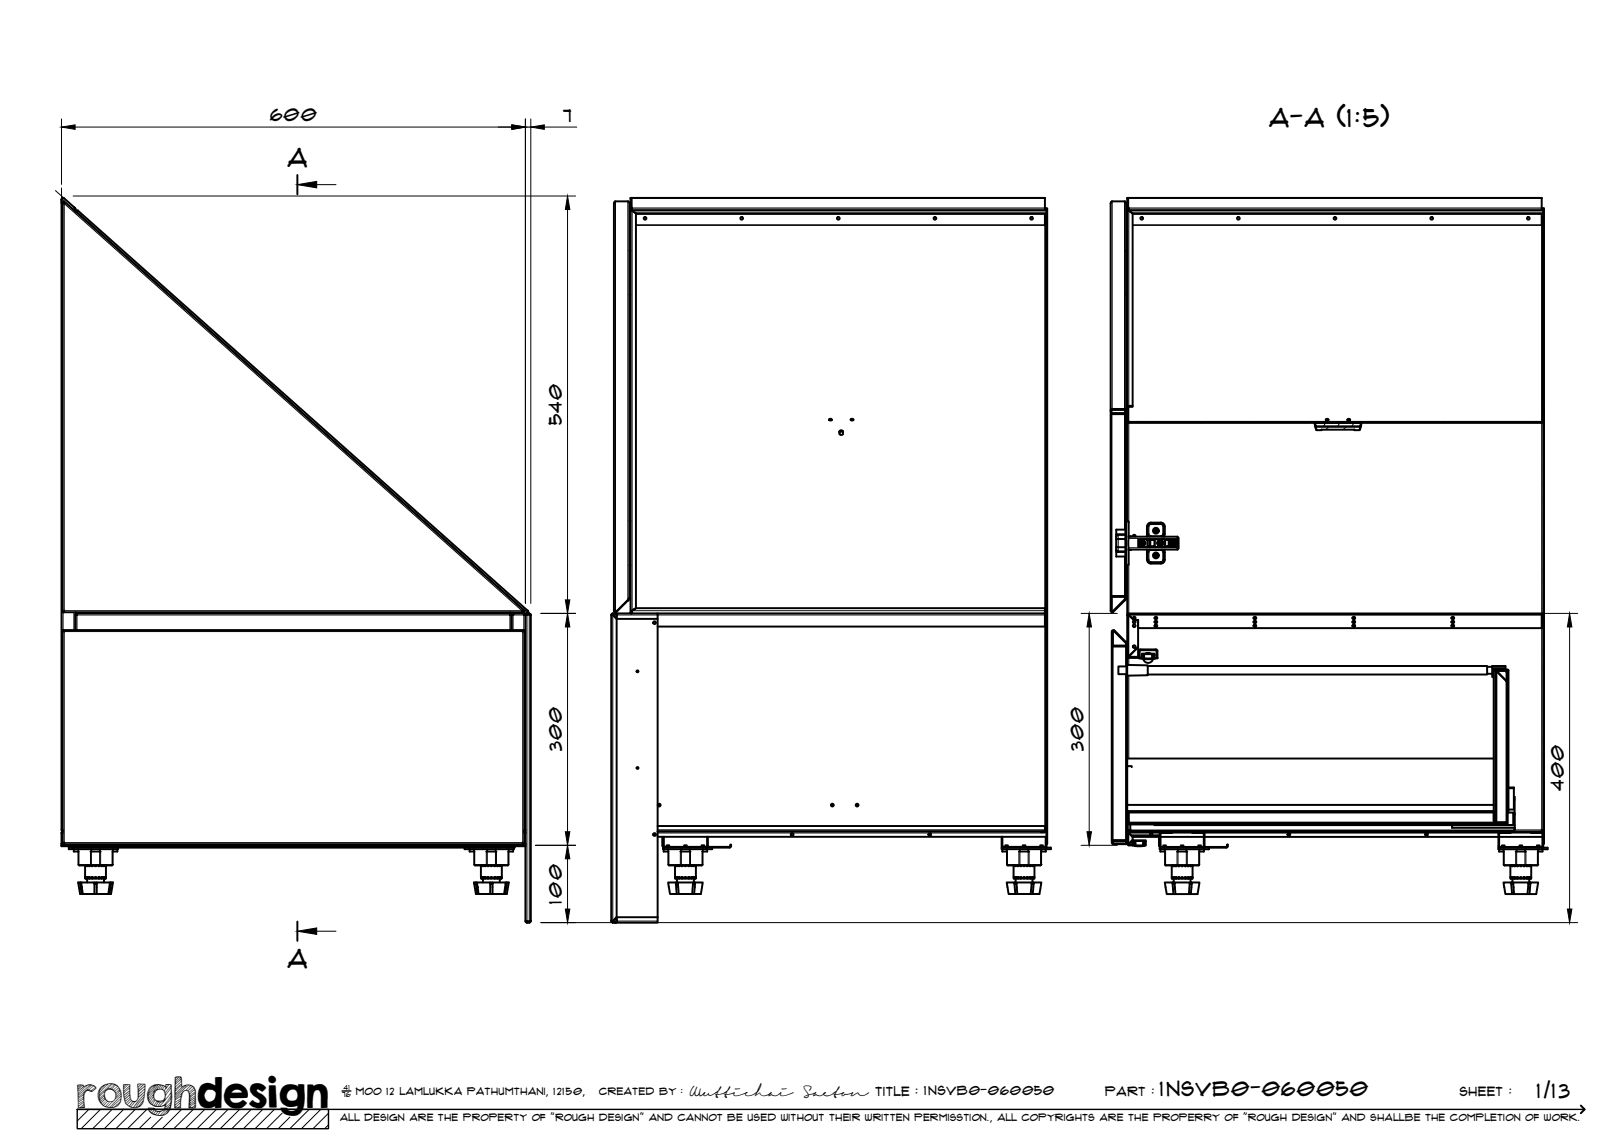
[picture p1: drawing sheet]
<svg xmlns="http://www.w3.org/2000/svg" width="420mm" height="297mm" viewBox="0 0 420 297" stroke-linecap="round" stroke-linejoin="round" font-family="sans-serif">
<!-- layer: Visible Narrow -->
<g fill="none" stroke="#000" stroke-width=".26">
<path d="M16.3 51.2v1.1M16.6 52.7l118.4 105.3h-118.4zM19.1 53.6v.8M19.6 54.6l117 104M159.2 52.1v106.1M162.4 52.1v103.1M163.1 51.3h107.2M163.4 53.8h106.9M163.5 54.4v-.3h106.8v.3M164.5 58.3h105.8v99.1M164.5 58.2h105.8M270.7 54.5l-107.2 .1v103.4h106.8"/>
<path d="M287.7 52.1v53.7M290.9 52.1v53.7M291.6 51.3h107.3M292 53.8h106.9M292 54.4v-.3h106.9v.3M293 58.3h105.9v50.9M293 58.2h105.9M399.3 54.5h-107.3v50.5M162.8 65v11M162.9 64.8v.2M162.9 76v.2M162.9 65h.2"/>
<path d="M162.9 76h.2M291.3 65v11M291.4 64.8v.2h.2M291.6 76h-.2v.2M290.9 106.1v.8M290.9 107.2v29.8M292 105.3v3.9M292 109.4v29.4M398.9 109.4v49.3M162.8 135v11M162.9 134.8v.2M162.9 135h.2"/>
<path d="M289.3 138.4v4.3M291.3 135v11M291.4 134.8v.2h.6M292 139.3h12.7M296.8 136.2h.4M296.8 138.1h.4M296.8 136.2v1.9M296.8 138.1l.4 .7M297.2 136.2v1.9M297.3 138.1v.3l.5 .2M297.8 135.3h2.5v.4h-2.5zM297.8 138.9v-.3h2.5v.3"/>
<path d="M297.8 135.7l-.5 .3v.2M297.8 135.3a.94 .94 0 0 0-1 .9M300.3 135.7l.5 .3v.2M300.3 135.3a.94 .94 0 0 1 1 .9M300.8 138.1l-.2 .4-.3 .1M300.8 138.1h.5M300.8 136.2h.5M300.8 136.2v1.9M301.3 138.1l-.3 .6M301.3 136.2v1.9M304.7 139.1v2.8M16.3 158.4v4.6"/>
<path d="M16.5 158.2h.1M19.1 158.4v4.6M132.6 158.4l.4 .3M135.2 158.2h.3M135.6 158l-.1 .2M136.3 159.1h.6v79.2h-.6zM162.9 146v.2M162.9 146h.2M270.3 159.1h-111.8v79.2h11.6M270.5 158.3h.2M287.7 154.2h.1M287.7 154.4v3.8"/>
<path d="M290.9 154.2h.1M290.9 144v10.2M290.9 154.4v.7M292 146h-.6v.2M292 141.7h12.7M292 142.3v16.4M292 158.9v11.1M292.1 159.1h106.8M294.7 140.5h.1M296.8 144.8h.4M296.8 142.9h.4M296.8 142.9v1.9"/>
<path d="M296.8 144.8a.94 .94 0 0 0 1 1M297.2 142.2l-.4 .7M297.2 142.9v1.9M297.3 144.8v.3l.5 .2M297.8 145.3h2.5v.5h-2.5zM297.8 142.2v.2h2.5v-.2M297.8 142.4l-.5 .3v.2M299.4 140.5h.1M300.3 142.4l.5 .3v.2M300.8 144.8l-.2 .4-.3 .1M300.8 142.9h.5M300.8 144.8h.5"/>
<path d="M300.8 142.9v1.9M301 142.3l.3 .6M301.3 142.9v1.9M301.3 144.8a.94 .94 0 0 1-1 1M16.5 163.3h.1M16.6 163.4h118.6v54.6h-118.6zM19.9 163v-3.9h112v3.9M132.7 163v-3.9h2.8v3.9M135.3 163.3h.1M270.3 162.1v51.6M288 163.2v3.8M288 167.2h.1"/>
<path d="M291.2 166.4v.6M291.2 167.2v5.2M291.2 174.4v43M292 170.2v1.8M292 174.8v21.5M292.1 169.8h2.3M398.9 162.5v52.2h-7M16.4 218.3h.1M17.9 219.3v.4M19.1 219.3v.4M120.3 219.3v.4M121.5 219.3v.4"/>
<path d="M135.4 218.3h.1M170.1 214.7h100.2M170.1 215.5h100.6M171.5 218.9h.2M171.9 219.1v.2M182.7 219.1v.2M182.9 218.9h.2M183 219.3v.4M184.2 219.3v.4M188.7 219.1v.2M188.9 218.9h.2M259.1 218.9h.2"/>
<path d="M259.5 219.1v.2M270.3 219.1v.2M270.5 218.9h.2M270.6 219.3v.4M271.8 219.3v.4M288 217.4h.1M288 217.6v.6M291.2 217.4h.1M291.2 217.6v.6M292 213.3v1.4h.4M292 215.5v2.8M292 212.7h94.5"/>
<path d="M292 210.3h94.5M292.1 215.5h8M292.1 218.3h.9M303.2 215.5h5.2M308.8 215.3v.2M311.2 215.3v.2M311.4 218.9h.2M311.4 215.7h.2M311.5 219.3v.4M311.6 215.5h76.1M312.7 219.3v.4M387.3 212.7v-39h2.4v39"/>
<path d="M390.9 215.5h5.2M391.5 210.7h.4M399.1 219.3v.4M399.2 215.5h.1M400.3 219.3v.4M20.3 223.7l.2 .2M20.3 220.3v3.4M20.3 223.7h3.1M23.4 223.7h.2M23.4 220.3v3.4M23.4 223.7l.1 .2 .2-.2M23.6 223.7h2.2"/>
<path d="M23.6 220.3v3.4M25.8 223.7h.2M25.8 220.3v3.4M25.8 223.7l.2 .2 .1-.2M26 223.7h3.1M26 220.3v3.4M29.1 223.7h.1M29.1 220.3v3.4M29.1 223.7l-.2 .2M122.7 223.7l.2 .2M122.7 220.3v3.4M122.7 223.7h3.1"/>
<path d="M125.8 223.7l.1 .2 .2-.2M125.8 223.7h.3M125.8 220.3v3.4M126.1 223.7h2.1M126.1 220.3v3.4M128.2 223.7h.2M128.2 220.3v3.4M128.2 223.7l.2 .2 .1-.2M128.4 223.7h3.1M128.4 220.3v3.4M131.5 223.7h.1M131.5 220.3v3.4"/>
<path d="M131.6 223.7l-.3 .2M172.9 223.7l.2 .2M172.9 220.3v3.4M172.9 223.7h3.1M176 223.7l.1 .2 .2-.2M176 223.7h.3M176 220.3v3.4M176.3 223.7h2.1M176.3 220.3v3.4M178.4 223.7h.2M178.4 220.3v3.4M178.4 223.7l.2 .2 .1-.2"/>
<path d="M178.6 223.7h3.1M178.6 220.3v3.4M181.7 223.7h.1M181.7 220.3v3.4M181.8 223.7l-.2 .2M260.5 223.7l.2 .2M260.5 220.3v3.4M260.5 223.7h3.1M263.6 223.7h.3M263.6 220.3v3.4M263.6 223.7l.1 .2 .2-.2M263.9 223.7h2.1"/>
<path d="M263.9 220.3v3.4M266 223.7l.2 .2 .1-.2M266 223.7h.3M266 220.3v3.4M266.3 223.7h3M266.3 220.3v3.4M269.3 223.7h.1M269.3 220.3v3.4M269.4 223.7l-.2 .2M301.4 223.7l.2 .2M301.4 220.3v3.4M301.4 223.7h3.1"/>
<path d="M304.5 223.7h.3M304.5 220.3v3.4M304.5 223.7l.1 .2 .2-.2M304.8 223.7h2.1M304.8 220.3v3.4M306.9 223.7h.3M306.9 220.3v3.4M306.9 223.7l.2 .2 .1-.2M307.2 223.7h3M307.2 220.3v3.4M310.2 223.7h.1M310.2 220.3v3.4"/>
<path d="M310.3 223.7l-.2 .2M389 223.7l.2 .2M389 220.3v3.4M389 223.7h3.1M392.1 223.7h.3M392.1 220.3v3.4M392.2 223.7v.2l.2-.2M392.4 223.7h2.1M392.4 220.3v3.4M394.5 223.7h.3M394.5 220.3v3.4M394.5 223.7l.2 .2 .1-.2"/>
<path d="M394.8 223.7h3.1M394.8 220.3v3.4M397.9 223.7h.1M397.9 220.3v3.4M397.9 223.7l-.2 .2"/>
</g>
<!-- layer: Visible -->
<g fill="none" stroke="#000" stroke-width=".51">
<path d="M15.9 51.6v163.1h.3M15.9 51.6v1M16.2 52.3l.4 .4M16.3 51.2l-.4 .4M16.3 51.2l3 2.5 .2 .4M16.4 52.2l.2 .5M16.4 52.3h-.2v106.1M16.6 52.1v.6l-.2-.5M16.6 52.1l-.2 .1M16.6 52.1l119 105.9M16.6 52.7h.1M19.3 53.7l.2 .4"/>
<path d="M19.5 54.1v.6l.1-.2M19.5 54.5l.1 .1M19.6 54.6h.6M20.2 54.6l116.3 103.4M163.1 53.6h.2l.2 .5zM163.1 54.6h.4M163.3 51.2v2.4M163.4 53.7v-2.5h106.9v2.9h.4M163.4 53.7h.1M163.4 51.3l-.3-.1v107.5M163.4 53.6l.1 .2M163.4 54.5l.1 .1"/>
<path d="M163.4 53.8l.1 .3zM163.5 53.9v.1M163.5 54.4l107.2 .1M163.5 54.6l1 .6M163.5 54.5l1 .7M164.5 55.2v102.2h105.8v1.3h-100.2M270.3 55.3v3l.3-.1M270.3 53.9h.2M270.5 53.9h.2v.2M270.5 53.9v.2M270.7 55.2h-106.2M270.7 55.2v.1h-106.2"/>
<path d="M270.7 53.9h.2v164.4h-.2v-1.8M270.7 54.1v1.1M270.7 55.3v159.8M291.6 53.6h.2l.2 .5zM291.8 51.2v2.4M291.9 53.6l.1 .2M291.9 53.7v-2.5h107v2.9h.4M291.9 53.7h.1M291.9 51.3l-.3-.1v3.4M291.9 54.5l.1 .1M292 53.8v.3zM292 53.9v.1"/>
<path d="M292 54.4l107.3 .1M292 54.6l-.4-.1v51M292 54.6l1 .6v49.8M292 54.5l1 .7M398.9 55.3v3l.2-.1M398.9 53.9h.2M399.1 53.9h.2v.2M399.1 53.9v.2M399.3 55.3v50.2v-49.3h-.2v49.3M399.3 55.2h-106.3M399.3 55.2v.1h-106.3M399.3 53.9h.2v51.6"/>
<path d="M399.3 54.1v1.1M162.8 64.8h.3M162.8 76.2h.3M291.3 64.8h.3M291.3 76.2h.3M214.5 108.7l.4-.2 .3 .2M214.6 108.7h.5M217.2 111.8l.4-.3 .5 .3M217.2 111.9l.4-.3 .5 .3M217.2 112.3l.1-.8 .3-.2 .4 .2 .1 .8M217.2 112.2l.4 .4 .5-.4M220.1 108.7l.3-.2 .4 .2"/>
<path d="M220.2 108.7h.5M287.4 106.3l.3-.5h3.2l.4 .5M291.3 107.4l-.4-.5h-3.4v.3h3.4l.2 .2v46.6M291.3 106.3v.6h-.2v-.6l-.2-.2h-3.1l-.3 .2 .1 51.8 .3 .1 3.2-3.4M291.3 106.9v47.5h-.2M291.3 106.3v-53.7l-.3-.5h-3.3l-.4 .5v105.4M291.6 106.3v2M291.7 108.9l.3 .5h106.9l.4-.5M291.8 108.9l.2 .2M291.8 108.9v-.6h-.2v26.5M291.8 106.3v2M292 105h1v.3h-1.1l-.1 1h-.2v-.8"/>
<path d="M292 109.2h106.9M292 105l-.3 .5M340.1 109.8l.1-.4 .2 .9M340.2 109.8l.4 1.5h1.3M340.3 109.4l.1 .9M340.4 110.4h11.5M340.4 110.3l.2 1M341.9 111.2h8.5M341.9 111.1v.2M343 108.7l.4-.2 .3 .2M343.1 108.8h.5M348.6 108.7l.4-.2 .3 .2"/>
<path d="M348.7 108.8h.5M351.9 110.3l-.2 1M352.1 109.4l-.2 .9M352.1 109.8l.1-.4-.3 .9M352.2 109.8l-.5 1.5h-1.3v-.2M399.1 108.9v-3.4h.2v3.4M399.1 108.9l-.2 .2M399.3 105.5h.2v112.8h-.2zM162.8 134.8h.3M288.8 138.2h2.3M288.8 138.5h.2M291.1 137h-2.3v1.8"/>
<path d="M291.1 138.4h-1.9l-.4 .4v3.6l.4 .3h1.9M291.1 139.5l-2.3 .1M291.3 134.8h.5M291.8 134.8l.2 .2v11l-.2 .2h-.5M292 138.9h12.7v3.3h-12.7M292 138.8l.6 .1M293.1 138.9a.35 .35 0 0 1 .3-.5 .35 .35 0 0 1 .4 .5M295.5 139.7a.79 .79 0 0 0-.8 .8 .79 .79 0 0 0 .8 .8M295.5 139.9h.1M295.6 139.9v.5M295.6 139.9h-.2v.5h-.5v.2h.5v.6M296.8 139.7h1.9v1.6h-1.9z"/>
<path d="M297.3 139.7v1.6M297.6 139.7v1.6M297.8 135.2h2.5M297.8 135.4h2.5M297.8 135.2a1.01 1.01 0 0 0-1 1l-.1 2.7M297.8 135.4a.79 .79 0 0 0-.8 .8l-.1 1.9 .5 .7M298.7 139.7v1.6M300.2 139.9h.1M300.2 139.7a.79 .79 0 0 0-.8 .8M300.3 139.9v.5M300.3 139.9h-.2v.5h-.5v.2h.5v.6M300.3 135.2a1.01 1.01 0 0 1 1 1v1.9l-.2 .6"/>
<path d="M300.3 135.4a.79 .79 0 0 1 .8 .8v1.9l-.3 .6M300.6 138.9h.7M301.4 139.7h1v1.6h-1zM301.4 139.7v1.6M302.6 139.7h.4v1.6h-.3zM302.6 139.7v1.6M303.3 139.7v1.6h.4v-1.6h-.4v1.6M304 139.7v1.6zM304 139.7h.3v1.6h-.3M304.7 139.1h.2v2.8h-.2M304.7 139.5h-10.2v2h10.2M16.3 158.2l.3-.2-.2 .4h-.2z"/>
<path d="M16.5 158.2l.1-.2-.2 .3M16.5 158.4h118.8M19.5 158.4v4.6v-3.9a.29 .29 0 0 0 .4 0 .29 .29 0 0 0 0-.4h112a.29 .29 0 0 0 0 .4 .29 .29 0 0 0 .4 0v3.9v-3.9h.4v-.4l-.2 .4M19.7 159.1h.1M19.9 158.9l-.2 .2M19.9 158.7l-.3 .3-.1 .1h.2M131.9 158.7l.4 .4-.4-.2M132 158.4l.2 .2M132.1 159.1h.1M132.2 158.6l.2 .1M132.6 158.7l-.3 .4M135 158l.8 .1-.1 .2z"/>
<path d="M135 158l.5 .3-.2 .1zM135.4 158.1l.1 .1M135.5 158.7v.4M135.5 158.9l.2 .2M135.5 158.9v-.2l.2 .1 .2 .3h-.4M135.5 158.9v.2M135.9 159.1v79.2h.4v.4M135.9 159.1l.4-.4-.2 .4M136.5 158h.1M136.5 158l.1 .6zM136.6 158.6h-4.4M136.9 158.7l.4 .4h-.4z"/>
<path d="M136.9 158.9l.4 .2v79.2M136.9 158.7h-.6v.4h-.4M137.1 159.1h.1M158.4 158.8l-.2 .3h.3l1 1v77.2l-1 1h-.4v-79.2h.4v-.4zM158.5 158.7h.6l.3 .2 .1 1.2-.9-1zM158.5 159l-.2 .1h.2M158.8 158h.4a.24 .24 0 0 1 .2 .3 .24 .24 0 0 1-.2 .2 .24 .24 0 0 1-.3-.2zM158.8 158h.2M159 158l.3 .2M159.1 158.7h.1M159.2 158.7h10.9v1.4h-10.5v-1zM159.2 158.7h.1"/>
<path d="M159.5 159.1h.1M162.4 155.4l-2.9 2.9-.5-.3M162.4 155.2l-2.9 2.9M162.5 155.2h.1M162.6 155h.2M162.7 155.2l-.3 .2M162.7 155.1h.1M162.7 155.1l-.3 .3M162.8 146.2h.3M162.8 154.8l-.4 .6 .4-.6v-102.2l-.3-.5h-3.3l-.4 .5v105.4h.2M162.8 154.8h.1M163.3 158.6v.1"/>
<path d="M163.4 158.7h.1M163.5 158.3l-.1 .4M163.5 158l-.1 .7M163.5 158l-.4 .6h.2l.2-.4M163.5 158l1-.6zM270.3 159.1h.4M270.4 158.9l.2 .2-.1 55.6h.2v-55.6M270.5 156.4h.2v-100.2h-.2l.1 102.1-.2 .2M270.7 159.1l-.3-.4-.1 3.4h-100.2M270.7 158.3l-.3 .3M270.7 157.7h.2M287.5 154.2h3.4"/>
<path d="M288.8 141.5l2.3 .1M288.8 142.3v1.7h2.3M288.8 142.5h.2M288.8 142.8h2.3M290.9 154.2h-3.4v.2h3.4M291 154.2h-.1M291.1 154l-.2 .2zM291.1 155.2l-.2 .2M291.1 154.8v.1M291.3 154l-.4 .4M291.3 154.4h-.2v.4M291.3 154.4l-.1 .7-3.2 3.2-.4 .1-.2-.4"/>
<path d="M291.6 146.2l.1 72.1 .3 .4h1v-.2h-1M291.8 159.1h.2M291.8 159.1v10.7M292 159.1l1.3 1.4h1.1v6.9l-2.4 2.4M292 158.9l.1 .2M292 158.9h106.9M292 158.9l-.2 .2M292.6 142.2l-.6 .1M295.4 141.2h.1M295.6 140.4l.6 .1-.6 .1v.6v-.6M296.1 140.4v.2M296.7 142.2l.1 2.6a1.01 1.01 0 0 0 1 1"/>
<path d="M297.4 142.2l-.5 .7 .1 1.9a.79 .79 0 0 0 .8 .8M297.8 145.8h2.5M297.8 145.6h2.5M299.4 140.5a.79 .79 0 0 0 .8 .8M300.1 141.2h.1M300.3 140.4h.5M300.3 140.6v.6v-.6h.5M300.6 142.2h.7M300.8 140.4v.2M300.8 142.3l.3 .6v1.9a.79 .79 0 0 1-.8 .8M300.9 140.4v.2M301.1 142.3l.2 .6v1.9a1.01 1.01 0 0 1-1 1"/>
<path d="M302.6 141.3h.1M398.9 158.9v3.6h-104.5v-2.1h-1.1l-1.2-1.3M398.9 158.9l.2 .2v3.4h.2v-3.4l-.4-.4h-106.9l-.3 .4M16.2 163h.2l.2 .4zM16.2 163v55.4M16.4 163.1l.2 .3-.1-.2M16.5 163h118.8M135.4 163.1l-.2 .3 .2-.2M135.4 163h.2l-.4 .4zM135.6 163v55.4M170.1 160.1v77.2M287.8 167.2l3.6 .1"/>
<path d="M288.2 163.3l3.2 3.3M288.2 163.3l-.4 .1v54.6l.2 .2h3.2l.2-.2M291.2 167.2l.2 .2M291.2 166.1l.3 .2M291.4 166.6v.4h.2l-.1-.7-3.2-3.2h-.5l-.2 54.9 .4 .4h3.2l.4-.2v-.6h-.2v.4M291.4 167l.2 .1M291.4 172.4h-2.1v2h2.1M291.4 166.6v.1M291.4 167.1h.1M291.4 167.4v49.8M291.4 167.4l-.2-.2h-3.4v-.2h3.4l.4 .4M291.6 172l5.3 .2v2.5l-5.3 .1"/>
<path d="M291.7 169.8l.3 .4h2.4M291.8 169.8l.2 .2M291.8 169.8h.2M292.1 169.8l-.1 .2M292.1 169.8l2.3-2.3v2.5h-2.4M294.6 168.4v1.4M294.7 170.3l.9 .2M294.7 169.8l-.2 .2M294.8 168.4v1.4M294.9 169.8l-.4 .4M295.6 170.5h2.8M295.7 169.8l.1-.5h2.5l.1 .5"/>
<path d="M295.7 169.8l.3-.1v.6M295.7 169.8h.1M295.7 169.8l-.1 .7M296.2 169.2l-.3 .4M296.9 172.3h87.8v2.2h-87.8M297.7 169.1a1.3 1.3 0 0 0-1.4 0M297.9 169.2l.3 .4M298.1 170.3h-2.1M298.3 169.7l.1 .1M298.3 169.6l-.2 .1v.6M298.3 170.5a1.3 1.3 0 0 1-1.3 1 1.3 1.3 0 0 1-1.2-1M298.4 169.8l-.1 .5 .1 .2"/>
<path d="M299 168.2h-3.9l-.2 .2M299 168h-3.9l-.4 .4M299.1 168.2l.2 .2M299.1 168l.3 .4v1.8h-.2v-1.8M299.4 170.2h-.7v-.6l-.3-.1 .3-.2v-.2h-3.3l.3 .4-.3 .1v.6l-.7 .1M299.4 170.3l-1 .2M299.4 170.2v.1M384.7 172.5h1.4M384.7 174.3h1.4M386.1 172.9h3.4M386.9 173.7v39M387.3 173.7h-.2v39h2.8"/>
<path d="M387.3 173.7l2.4 2.4 .2 .4-.2-.3M387.3 173.7v-.2h2.4v.2M387.3 173.3h2.4M387.3 173.7l2.4 2.5M387.3 173.5l-.2 .2M387.3 173.3l-.4 .4M389.5 173.2v-.9h-3.4v2.9h.3M389.7 176.2h.1M389.7 173.7h.2M389.7 173.5l.2 .2M389.7 173.3l.3 .2 .1 1h-.2v-.8M389.9 174.5h.1"/>
<path d="M390 174.5h-.1v2h.1h-.1v36.2h.2v-2.8M390 173.6v-.2h.3v36.5h-.3v-35.4M390.1 173.4v-.2h-3.7v36.7h.5M291.6 198.2h1.2v.3M291.6 196.3h94.8M15.9 214.7l.3 .4-.3 .4M15.9 218.3v.5h120M15.9 218.8v.2h120M15.9 218.3l.4 .4M15.9 218.3l.4 .2M15.9 218.8h120M16.1 214.7l.1 .2"/>
<path d="M16.2 215.5h-.3v2.8h.3M16.2 215.4l-.3 .1M16.3 218.4v.3h119.2M16.3 218.2l.3-.2-.2 .4h-.2zM16.4 218.4h119M16.5 218.2l.1-.2-.2 .3M18.7 219.3h-.9v.4h1.3M18.7 219v.3M19.1 219.7v.6h1.2v3.4l.2 .2h8.4M20.3 219.7v.6M23.6 219.7v.6M25.8 219.7v.6"/>
<path d="M29.2 219.7v.6M30.4 219.7v.6h-1.3v3.4M30.5 219.3v.4h-11.4M120.2 219.3v.4h1.3M121.5 219.7v.6h1.2v3.4l.2 .2M122.7 219.7v.6M126 219.7v.6M128.2 219.7v.6M131.6 219.7v.6M132.8 219.7v.6h-1.2v3.4l-.3 .2h-8.4M132.9 219.3v.4h-11.4M133.1 219v.3h-114.4"/>
<path d="M135.2 218l.4 .4h-.2zM135.4 218.2l-.2-.2 .2 .3M135.5 218.4v.3M135.6 214.7h.3l-.3 .4 .3 .4-.3-.1M135.6 215.5h.3M135.6 218.3h.3M135.7 214.7l-.1 .2M135.9 218.3l-.4 .4M135.9 218.3l-.4 .2M169.1 216.1h.5M170.1 213.7h100.2v1.4h-100.2h100.6v1.4h-100.6M171.3 216.5v2.4h.2"/>
<path d="M171.5 216.5v2.4M171.6 218.9l.3 .4M171.7 219.7v.6h1.2v3.4l.2 .2h8.4l.3-.2v-4M171.9 219.3h-.4v.4h11.5M171.9 219.3h10.8M172.5 219.1v-.4h.6v.4M172.9 219.7v.6M176.2 219.7v.6M177 219.1v-.4h.7v.4M178.4 219.7v.6M181.5 219.1v-.4h.7v.4M182.7 219.3h1.6"/>
<path d="M182.9 216.5v2.4l-.2 .2h-10.8l-.2-.2v-2.4M183 219.7v.6h-1.2M183.1 219.1h5.7l.1-.6a.41 .41 0 0 1 .3 .5 .41 .41 0 0 1-.4 .3h-4.5M183.1 216.5v2.4l-.4 .4M184.3 219.3v.4h-1.3M259.1 216.5v2.4l.5 .4M259.3 219.7v.6h1.2v3.4l.2 .2h8.5M259.3 216.5v2.4l.3 .2h10.7l.3-.2-.1-2.4M259.5 219.3h-.4v.4h12.8v-.4h-1.6M259.5 219.3h10.8M260.1 219.1v-.4h.7v.4M260.5 219.7v.6"/>
<path d="M263.8 219.7v.6M264.6 219.1v-.4h.7v.4M266 219.7v.6M269.1 219.1v-.4h.7v.4M269.4 219.7l-.1 4M269.4 215.2l.5-.1 .2 .2zM270.3 214.7h.2v.4M270.6 219.7v.6h-1.2M270.7 218.3v.8l-.3 .2M291.4 217.4h-.2M291.4 217.2l-.2 .2M291.4 217.2l-.2 .2h-3.4"/>
<path d="M291.4 218v.1M291.4 217.6h.2M291.6 217.2l-.4 .4h-3.4v-.2h3.4M291.6 209.9h94.9M291.6 208.3h94.8M291.8 214.7l.2 .4-.3-.2-.1-.2h.4l.1 .4M291.8 218.3l.2 .2M291.8 215.5l1.2 1v.8l-1.2 1M291.8 215.5v2.8M291.8 213.1h94.9M291.8 212.2h.2M292 210.1v2.8h94.5v.2"/>
<path d="M292 215.1h107.3v.2h-107.3M292 218.5l1-1.2v1.2M292 215.3l1.1 1.2h6.7M292 210.1h94.5M292 212.9v.2M292 210.1l-.2 .2v2.8M292 215.3l-.2 .2M292 215.1l-.3 .4M292.4 213.3v1.6h99.5v-.7M292.8 216.1l7 .1 .2 .3v2.4h-.2v-2.5l-7-.1zM293.1 217.4h3.3v.3h-.3v.2h.3v.9l-.4-.1v-1.1h-2.5v1.1l-.4 .1v-.9h.2zM293.5 218v.9l1.5 .1 1-.1v-.9"/>
<path d="M293.7 217.9l-.2 .1M295.8 217.9l.2 .1M295.8 217.9l-.1 .8-.7 .1-1.2-.1-.1-.8M297.6 216.1a.35 .35 0 0 1 .2-.5 .35 .35 0 0 1 .3 .5M300.1 215.5l.3-.2h2.8v.2l-2.9 .1-.1 3.3 .2 .2h16.9l.1-.6h.2v.4l-.3 .4h-16.9l-.4-.4zM300.2 219.7v.6h1.2v3.4l.2 .2M300.2 216.5h11.2M300.4 219.3h-.4v.4h11.5M301 219.1v-.4h.6v.4M301.4 219.7v.6M304.7 219.7v.6M305.5 219.1v-.4h.7v.4"/>
<path d="M306.9 219.7v.6M308.4 215.3v.2l3 .1v3.3l-.2 .2M310 219.1v-.4h.7v.4M310.3 219.7l-.1 4.2h-8.6M311.2 215.3l.4 .4v3.4M311.5 219.7v.6h-1.2M311.6 216.5h76.1M312.8 219.3v.4h-1.3M386.5 209.9h-94.5l-.3 .4-.1 2.8h.2M386.5 210.1v2.8M386.5 209.9l.4 .4v2.8h-.2v-2.8l-.2-.2M386.9 212.7l.4 .4"/>
<path d="M387.1 212.7l.2 .2M387.3 212.9h2.8v.2h-3.2M387.8 219.7v.6h1.2v3.4l.2 .2h8.5M387.9 216.5h11.2M388.1 219.3h-.4v.4h12.7v-.4h-1.5M388.1 219.3h10.8M388.6 219.1v-.4h.7v.4M389 219.7v.6M389.8 213.1v.2h-98.2M389.8 212.7v.2M390.1 210.3h1.4v3.2h-92.9v-.2M390.2 209.9v.4"/>
<path d="M390.3 203.9h1.4v5.6h-1.4M390.3 203.8h1.4v.1M391.5 210.3h.4v3.2h-16.2v.7h16.2v-.7M391.7 206.2h.2v4.1M391.7 207h.2M391.7 206.7h.2M391.9 214.2v.4M392.4 219.7v.6M393.1 219.1v-.4h.7v.4M394.6 219.7v.6M397.6 219.1v-.4h.7v.4M397.9 219.7v4"/>
<path d="M398.9 219.3l.4-.4v-3.2l-.2-.3-3-.1v.2l2.9 .1 .1 3.3-.2 .2h-10.8l-.2-.2v-3.3l3-.1v-.2h-2.8l-.4 .4v3.2l.4 .4M399.1 214.7v.4M399.1 219.7v.6h-1.2M399.3 214.7h-.4v.4M20.2 228.3h.5l.4 3h-.4zM20.7 228.3h.1M21 228.3h3.4v3h-3zM21 228.3l-.2 .4h.2M21.1 231.3h.3M22 223.9v3.4l.1-.4 .1 .4h.3v-.4h.1v.4h.4v-.4h.3v.4h.4v-.4h.3v.4h.6v-.4h.3v.4h.5M22.1 223.9v.2l.1-.2M22.1 227.3h.1"/>
<path d="M22.5 223.9v.2l.1-.2v.2M22.5 227.3v1M22.6 226.9v.4h-.1M23 223.9v.2h.3v-.2M23 227.3h.3M23.1 223.9v.2M23.1 226.9v.4M23.4 220.3h2.6M23.7 223.9v.2h.3v-.2M23.7 227.3h.3M23.8 223.9v.2M23.8 226.9v.4"/>
<path d="M24.4 231.3h.6M24.4 228.7h.6M24.4 228.3h.6M24.6 223.9v.2h.3v-.2M24.6 227.3h.3M25 231.3h3.7l.5-3h-.4l-.5 3M25 231.3v-3h3.5l-.5 3M25.4 223.9v.2h.3v-.2M25.6 226.9l.1 .4v-.4h-.3v.4h.2M25.6 223.9v.2M26.2 223.9v.2h.2v-.2M26.2 227.3h.1"/>
<path d="M26.3 226.9l.1 .4M26.3 223.9v.2M26.8 226.9v.4h.2M26.9 227.3v1M27 223.9l-.2 .2M27.2 223.9v.2l.1-.2M27.2 227.3h.1M27.4 223.9v3.4l-.1-.4-.1 .4h-.2v-.4h-.2v.4h-.4v-.4h-.2v.4h-.5M28.5 228.3l.1 .4h-.2M28.6 228.3h.2M29.1 223.7l-.2 .2M122.6 228.3h.5l.4 3h-.4z"/>
<path d="M123.1 228.3h.2M123.4 228.3h3.4v3h-3zM123.4 228.3l-.1 .4h.1M123.5 231.3h.3M124.4 223.9v3.4l.1-.4 .1 .4h.3v-.4h.1v.4h.4v-.4h.3v.4h.5v-.4h.2v.4h.6v-.4h.3v.4h.5M124.5 223.9v.2l.1-.2M124.5 227.3h.1M124.9 223.9v.2l.1-.2v.2M124.9 227.3v1M125 226.9v.4h-.1M125.4 223.9v.2h.3v-.2M125.4 227.3h.3"/>
<path d="M125.5 223.9v.2M125.5 226.9v.4M125.8 220.3h2.6M126.2 223.9v.2h.2v-.2M126.2 227.3h.2M126.2 223.9v.2M126.2 226.9v.4M126.8 231.3h.6M126.8 228.7h.6M126.8 228.3h.6M127 223.9v.2h.3v-.2M127 227.3h.3"/>
<path d="M127.4 231.3h3.7l.5-3h-.4l-.5 3M127.4 231.3v-3h3.5l-.5 3M127.8 223.9v.2h.3v-.2M128 226.9l.1 .4v-.4h-.3v.4h.2M128 223.9v.2M128.6 223.9v.2h.2v-.2M128.6 227.3h.1M128.7 226.9l.1 .4M128.7 223.9v.2M129.2 226.9v.4h.2M129.3 227.3v1M129.4 223.9v.2l-.2-.2v.2"/>
<path d="M129.6 223.9v.2l.1-.2M129.6 227.3h.1M129.8 223.9v3.4l-.1-.4-.1 .4h-.2v-.4h-.2v.4h-.4v-.4h-.2v.4h-.5M130.9 228.3l.1 .4h-.2M131 228.3h.2M135.9 238.3l.4 .4M136.1 238.3l.2 .4M136.3 238.7h.6M137.3 238.3h-.4v.4M137.3 238.3l-.4 .4M137.3 238.3l-.4 .2M158.5 238.3h-.4l.4 .4 .1-.4-.1 .4h.8l.2-.4v-1l-.9 1h-.3l.2 .2"/>
<path d="M159.1 238.7h.1M170.1 237.3v1.4h-10.9l.3-.3M170.1 237.3h-10.5v1M174.6 223.9l.1 3.4M174.7 226.9l.1 .4zM174.7 223.9v.2l.1-.2M174.8 228.3h.1M175.1 223.9l.1 .2M175.1 231.3l-.3-3h-2l.6 3h7.9l.4-2.2a.41 .41 0 0 0 .2-.5 .41 .41 0 0 0-.5-.3h-1.6l-.2 3M175.2 227.3v1M175.2 226.9v.4h-.1M175.3 228.3h-.4v.4h.5"/>
<path d="M175.6 231.3l-.3-3h4l-.2 3M175.6 223.9v.2h.3v-.2M175.6 227.3h.3M175.7 223.9v.2M175.7 226.9v.4M176 220.3h2.4M176.4 223.9v.2h.3v-.2M176.4 227.3h.3M176.4 223.9v.2M176.4 226.9v.4M177.2 223.9v.2h.3v-.2M177.2 227.3h.3"/>
<path d="M178 223.9v.2h.3v-.2M178 227.3h.3M178.2 223.9v.2M178.2 226.9v.4M178.4 220.3h.2M178.8 223.9v.2h.2v-.2M178.8 227.3h.2M178.9 223.9v.2M178.9 226.9v.4M179.3 228.3h.4v.4h-.4M179.5 226.9l-.1 .4h.2M179.5 227.3v1"/>
<path d="M179.6 223.9v.2l-.2-.2 .1 .2M179.7 228.3h.1M179.9 223.9v.2v-.2M179.9 227.3h.1M180 223.9v3.4l-.1-.4v.4h-.3v-.4h-.2v.4h-.4v-.4h-.2v.4h-.5v-.4h-.3v.4h-.5v-.4h-.3v.4h-.5v-.4h-.3v.4h-.5v-.4h-.3v.4h-.4v-.4h-.1v.4h-.3M262.2 223.9l.1 3.4M262.3 226.9l.1 .4zM262.3 223.9v.2l.1-.2M262.4 228.3h.1M262.7 223.9v.2l.1-.2v.2M262.7 231.3l-.3-3h-1.5a.41 .41 0 0 0-.5 .3 .41 .41 0 0 0 .2 .5l.3 2.2h8l.5-3h-2l-.2 3M262.8 227.3v1"/>
<path d="M262.8 226.9v.4h-.1M263 228.3h-.5v.4h.5M263.2 231.3l-.2-3h3.9l-.2 3M263.2 223.9v.2h.3v-.2M263.2 227.3h.3M263.4 223.9v.2M263.4 226.9v.4M263.6 220.3h2.4M264 223.9v.2h.2v-.2M264 227.3h.2M264 223.9v.2M264 226.9v.4"/>
<path d="M264.8 223.9v.2h.3v-.2M264.8 227.3h.3M265.6 223.9v.2h.3v-.2M265.6 227.3h.3M265.9 223.9v.2M265.9 226.9v.4M266 220.3h.3M266.4 223.9v.2h.2v-.2M266.4 227.3h.2M266.5 223.9v.2M266.5 226.9v.4M266.9 228.3h.4v.4h-.4"/>
<path d="M267 226.9v.4h.2M267.1 227.3v1M267.2 223.9l-.2 .2M267.3 228.3h.1M267.5 223.9v.2v-.2M267.5 227.3h.1M267.6 223.9v3.4l-.1-.4v.4h-.3v-.4h-.2v.4h-.4v-.4h-.2v.4h-.5v-.4h-.3v.4h-.5v-.4h-.3v.4h-.6v-.4h-.2v.4h-.5v-.4h-.3v.4h-.4v-.4h-.1v.4h-.3M269.4 223.7l-.2 .2M303.1 223.9l.1 3.4M303.2 226.9l.1 .4zM303.2 223.9v.2l.1-.2M303.3 228.3h.1"/>
<path d="M303.6 223.9v.2h.1v-.2v.2M303.6 231.3l-.3-3h-2l.6 3h7.9l.4-2.2a.42 .42 0 0 0 .2-.5 .42 .42 0 0 0-.5-.3h-1.5l-.3 3M303.7 227.3v1M303.7 226.9v.4h-.1M303.8 228.3h-.4v.4h.5M304.1 231.3l-.3-3h4l-.2 3M304.1 223.9v.2h.3v-.2M304.1 227.3h.3M304.2 223.9v.2M304.2 226.9v.4M304.5 220.3h2.4M304.9 223.9v.2h.3v-.2"/>
<path d="M304.9 227.3h.3M304.9 223.9v.2M304.9 226.9v.4M305.7 223.9v.2h.3v-.2M305.7 227.3h.3M306.5 223.9v.2h.3v-.2M306.5 227.3h.3M306.7 223.9v.2M306.7 226.9v.4M306.9 220.3h.3M307.3 223.9v.2h.3v-.2M307.3 227.3h.3"/>
<path d="M307.4 223.9v.2M307.4 226.9v.4M307.8 228.3h.5v.4h-.5M308 226.9l-.1 .4h.2M308 227.3v1M308.1 223.9v.2h-.2v-.2l.1 .2M308.3 228.3h.1M308.4 223.9v.2l.1-.2M308.4 227.3h.1M308.5 223.9v3.4v-.4l-.1 .4h-.3v-.4h-.2v.4h-.3v-.4h-.3v.4h-.5v-.4h-.3v.4h-.5v-.4h-.3v.4h-.5v-.4h-.3v.4h-.5v-.4h-.3v.4h-.4v-.4h-.1v.4h-.3M390.8 223.9v3.4M390.8 226.9l.1 .4z"/>
<path d="M390.8 223.9v.2l.1-.2M390.9 228.3h.2M391.2 223.9v.2h.2v-.2v.2M391.2 231.3l-.3-3h-1.9l.5 3h7.9l.6-3h-2l-.3 3M391.3 227.3v1M391.4 226.9v.4h-.2M391.5 228.3h-.4v.4h.4M391.7 231.3l-.2-3h3.9l-.2 3M391.8 223.9v.2h.2v-.2M391.8 227.3h.2M391.9 223.9v.2M391.9 226.9v.4"/>
<path d="M392.1 220.3h2.5M392.5 223.9v.2h.3v-.2M392.5 227.3h.3M392.5 223.9v.2M392.5 226.9v.4M393.3 223.9v.2h.3v-.2M393.3 227.3h.3M394.1 223.9v.2h.3v-.2M394.1 227.3h.3M394.4 223.9v.2M394.4 226.9v.4M394.6 220.3h.2"/>
<path d="M394.9 223.9v.2h.3v-.2M394.9 227.3h.3M395.1 223.9v.2M395.1 226.9v.4M395.4 228.3h.5v.4h-.5M395.6 226.9v.4h.1M395.6 227.3v1M395.7 223.9v.2h-.1v-.2v.2M395.9 228.3h.1M396 223.9v.2l.1-.2M396 227.3h.1M396.2 223.9v3.4l-.1-.4-.1 .4h-.3v-.4h-.1v.4h-.4v-.4h-.3v.4h-.5v-.4h-.3v.4h-.5v-.4h-.3v.4h-.5v-.4h-.3v.4h-.5v-.4h-.2v.4h-.4v-.4h-.2v.4h-.3"/>
<path d="M397.9 223.7l-.2 .2"/>
<circle cx="166.9" cy="56.5" r=".35"/>
<circle cx="191.9" cy="56.5" r=".35"/>
<circle cx="216.9" cy="56.5" r=".35"/>
<circle cx="241.9" cy="56.5" r=".35"/>
<circle cx="266.9" cy="56.5" r=".35"/>
<circle cx="295.4" cy="56.5" r=".35"/>
<circle cx="320.4" cy="56.5" r=".35"/>
<circle cx="345.4" cy="56.5" r=".35"/>
<circle cx="370.4" cy="56.5" r=".35"/>
<circle cx="395.4" cy="56.5" r=".35"/>
<circle cx="214.8" cy="108.6" r=".3"/>
<circle cx="220.4" cy="108.6" r=".3"/>
<circle cx="343.3" cy="108.6" r=".3"/>
<circle cx="348.9" cy="108.6" r=".3"/>
<circle cx="299.1" cy="137.3" r=".75"/>
<circle cx="299.1" cy="137.3" r=".35"/>
<circle cx="299.1" cy="137.3" r=".39"/>
<circle cx="293.4" cy="159.9" r=".35"/>
<circle cx="295.5" cy="140.5" r=".79"/>
<circle cx="299.1" cy="143.7" r=".75"/>
<circle cx="299.1" cy="143.7" r=".35"/>
<circle cx="299.1" cy="159.9" r=".35"/>
<circle cx="299.1" cy="143.7" r=".39"/>
<circle cx="300.2" cy="140.5" r=".79"/>
<circle cx="324.7" cy="159.9" r=".35"/>
<circle cx="350.3" cy="159.9" r=".35"/>
<circle cx="375.9" cy="159.9" r=".35"/>
<circle cx="164.9" cy="173.7" r=".24"/>
<circle cx="169.3" cy="161.1" r=".35"/>
<circle cx="293.4" cy="160.9" r=".35"/>
<circle cx="293.4" cy="167.3" r=".35"/>
<circle cx="293.4" cy="161.9" r=".35"/>
<circle cx="299.1" cy="160.9" r=".35"/>
<circle cx="299.1" cy="161.9" r=".35"/>
<circle cx="324.7" cy="161.9" r=".35"/>
<circle cx="324.7" cy="160.9" r=".35"/>
<circle cx="350.3" cy="161.9" r=".35"/>
<circle cx="350.3" cy="160.9" r=".35"/>
<circle cx="375.9" cy="160.9" r=".35"/>
<circle cx="375.9" cy="161.9" r=".35"/>
<circle cx="164.9" cy="198.7" r=".24"/>
<circle cx="169.3" cy="215.9" r=".35"/>
<circle cx="170.6" cy="208.3" r=".24"/>
<circle cx="170.6" cy="208.3" r=".35"/>
<circle cx="204.9" cy="215.9" r=".35"/>
<circle cx="215.3" cy="208.3" r=".24"/>
<circle cx="215.3" cy="208.3" r=".35"/>
<circle cx="221.8" cy="208.3" r=".24"/>
<circle cx="221.8" cy="208.3" r=".35"/>
<circle cx="240.5" cy="215.9" r=".35"/>
<circle cx="333.4" cy="215.9" r=".35"/>
<circle cx="369.1" cy="215.9" r=".35"/>
</g>
<g fill="#000">
<circle cx="300.2" cy="139.7" r=".25"/>
<circle cx="301.4" cy="139.7" r=".25"/>
<circle cx="132.7" cy="158.9" r=".25"/>
<circle cx="135" cy="158" r=".25"/>
<circle cx="136.3" cy="158.7" r=".25"/>
<circle cx="162.8" cy="154.8" r=".25"/>
<circle cx="300.2" cy="141.3" r=".25"/>
<circle cx="386.5" cy="212.2" r=".25"/>
<circle cx="136.3" cy="238.5" r=".25"/>
<circle cx="159.2" cy="238.7" r=".25"/>
</g>
<!-- layer: TitleBlock -->
<path d="M20 287h65v5h-65zM20 287h390M88.5 282.3h2.3" fill="none" stroke="#000" stroke-width=".36"/>
<path d="M409 286.1l1 .9-1 1" fill="none" stroke="#000" stroke-width=".51"/>
<g fill="none" stroke="#000" stroke-width=".26">
<path d="M23 287l-3 3.1M26 287l-5 5M29 287l-5 5M32 287l-5 5M35 287l-5 5M38 287l-5 5M39 289.1l-3 2.9M42 289.1l-3 2.9M47 287l-5 5M50 287l-5 5M53 287l-5 5M56 287l-5 5"/>
<path d="M59 287l-5 5M62 287l-5 5M65 287l-5 5M68 287l-5 5M71 287l-5 5M73 288l-4 4M75 289.1l-3 2.9M80 287l-5 5M83 287l-5 5M85 288l-4 4M85 291l-1 1"/>
</g>
<!-- layer: FD_Dimensions -->
<g fill="none" stroke="#000" stroke-width=".26">
<path d="M15.9 30.8v16.9M19.4 32.9h113M135.9 30.8v125.3M135.9 32.9h1.4M137.3 30.8v125.3M140.8 32.9h8.4M18.9 50.7h130M146.8 54.2v101M139.9 158.7h9M279.7 158.7h9.4M399.2 158.7h9M146.8 162.2v53"/>
<path d="M281.8 162.2v53M406.1 162.2v73M138.5 218.7h10.4M279.7 218.7h9.4M139.9 238.7h268.3M146.8 222.2v13"/>
</g>
<g fill="#000" stroke="#000" stroke-width=".26">
<path d="M15.9 32.9l3.5-.6v1.2zM132.4 32.3l3.5 .6-3.5 .6zM137.3 32.9l3.5-.6v1.2zM146.8 50.7l.6 3.5h-1.1zM146.3 155.2h1.1l-.6 3.5zM146.8 158.7l.6 3.5h-1.1zM281.8 158.7l.6 3.5h-1.2zM406.1 158.7l.6 3.5h-1.2zM146.3 215.2h1.1l-.6 3.5zM281.2 215.2h1.2l-.6 3.5zM146.3 235.2h1.1l-.6 3.5zM146.8 218.7l.6 3.5h-1.1z"/>
<path d="M405.5 235.2h1.2l-.6 3.5z"/>
</g>
<!-- layer: Edge Extensions -->
<path d="M14.4 49.3l2.2 2M15.9 48.6v3" fill="none" stroke="#000" stroke-width=".26"/>
<!-- layer: Hatching -->
<g fill="none" stroke="#000" stroke-width=".26">
<path d="M287.5 110.1l-.2 .4M287.5 116.5l-.2 .3M290 105.8l-.1 .3M290.2 106.9l.3 .3M291.1 116.8l.2 .2M291.1 112.3l.2 .2M291.1 107.8l.2 .2M291.7 108.3l.1 .2M292.5 109.1l.3 .3M292.9 105l.2 .2M297 109.1l.3 .3M301.5 109.1l.3 .3"/>
<path d="M306 109.1l.3 .3M310.5 109.1l.2 .3M315 109.1l.2 .3M319.5 109.1l.2 .3M324 109.1l.2 .3M328.4 109.1l.3 .3M332.9 109.1l.3 .3M337.4 109.1l.3 .3M341.9 109.1l.3 .3M342.9 109.4l-.5 .9M343.8 110.3l-.8 .9M346.4 109.1l.3 .3"/>
<path d="M346.6 109.4l-.5 .9M348.3 110.3l-.8 .9M350.3 109.4l-.6 .9M350.9 109.1l.3 .3M355.4 109.1l.2 .3M359.9 109.1l.2 .3M364.4 109.1l.2 .3M368.9 109.1l.2 .3M373.3 109.1l.3 .3M377.8 109.1l.3 .3M382.3 109.1l.3 .3M386.8 109.1l.3 .3"/>
<path d="M391.3 109.1l.3 .3M395.8 109.1l.2 .3M399 107.9l.2 .2M399.4 106.8l-.2 .1M399.4 110.4l-.2 .1M399.4 114.1l-.2 .1M399.4 117.8l-.2 .1M287.5 122.8l-.2 .4M287.5 129.2l-.2 .3M287.5 135.5l-.2 .4M291.1 139.2l.2 .2M291.1 134.7l.2 .2"/>
<path d="M291.1 130.2l.2 .2M291.1 125.7l.2 .2M291.1 121.2l.2 .2M399.4 121.4l-.2 .1M399.4 125.1l-.2 .1M399.4 128.7l-.2 .2M399.4 132.4l-.2 .1M399.4 136.1l-.2 .1M399.4 139.7l-.2 .2M287.5 141.9l-.2 .3M287.5 148.2l-.2 .4M287.5 154.6l-.2 .3"/>
<path d="M288.2 154.2l.2 .2M290.9 155.2l-.4 .7M291.1 152.7l.2 .2M291.1 148.2l.2 .2M291.1 143.7l.2 .2M291.3 154.4l-.2 .3M294.1 158.7l.1 .2M297.7 158.7l.1 .2M301.4 158.7l.1 .2M305.1 158.7l.1 .2M308.7 158.7l.1 .2M312.4 158.7l.1 .2"/>
<path d="M316.1 158.7l.1 .2M319.7 158.7l.1 .2M323.4 158.7l.1 .2M327.1 158.7l.1 .2M330.7 158.7l.1 .2M334.4 158.7l.1 .2M338.1 158.7l.1 .2M341.7 158.7l.1 .2M345.4 158.7l.1 .2M349.1 158.7l.1 .2M352.7 158.7l.1 .2M356.4 158.7l.1 .2"/>
<path d="M360 158.7l.2 .2M363.7 158.7l.1 .2M367.4 158.7l.1 .2M371.1 158.7l.1 .2M374.7 158.7l.1 .2M378.4 158.7l.1 .2M382.1 158.7l.1 .2M385.7 158.7l.1 .2M389.4 158.7l.1 .2M393 158.7l.2 .2M396.7 158.7l.1 .2M399.4 143.4l-.2 .1"/>
<path d="M399.4 147.1l-.2 .1M399.4 150.8l-.2 .1M399.4 154.4l-.2 .1M399.4 158.1l-.2 .1M287.8 166.8l-.1 .3M287.8 173.1l-.1 .4M287.8 179.5l-.1 .3M288.7 167l-.3 .2M289.3 164.2l-.1 .1M291.6 167.2l.2 .4M291.6 160.9l.2 .3M291.6 169l-.2 .1"/>
<path d="M291.6 172.7l-.2 .1M291.6 176.3l-.2 .1M291.6 180l-.2 .1M291.6 166.5l-.2 .4M293.3 170l.1 .2M295.8 168l.1 .2M298.5 169.1l-.2 .3M387 174.9l-.2 .2M387 179.4l-.2 .2M388.6 173.3l-.2 .2M399.4 161.7l-.2 .2M399.4 165.4l-.2 .1"/>
<path d="M399.4 169.1l-.2 .1M399.4 172.7l-.2 .2M399.4 176.4l-.2 .1M287.8 185.8l-.1 .3M287.8 192.2l-.1 .3M287.8 198.5l-.1 .3M291.6 183.6l-.2 .2M291.6 187.3l-.2 .1M291.6 191l-.2 .1M291.6 194.7l-.2 .1M291.6 198.3l-.2 .1M387 183.9l-.2 .2"/>
<path d="M387 188.4l-.2 .2M387 192.9l-.2 .2M387 197.4l-.2 .2M399.4 180.1l-.2 .1M399.4 183.7l-.2 .2M399.4 187.4l-.2 .1M399.4 191.1l-.2 .1M399.4 194.7l-.2 .1M399.4 198.4l-.2 .1M287.8 204.9l-.1 .3M287.8 211.2l-.1 .3M287.8 217.6l-.1 .3"/>
<path d="M290.3 217.4l-.3 .2M291.1 218.2l-.1 .2M291.5 217.6l-.1 .1M291.6 202l-.2 .1M291.6 205.6l-.2 .2M291.6 209.3l-.2 .1M291.6 213l-.2 .1M291.6 216.6l-.2 .2M291.6 212.5l.2 .1M291.6 218l.4 .7M293.6 209.9l.3 .2M293.6 215.1l.2 .2"/>
<path d="M294.2 216.1l.1 .2M295.7 218.5l.2 .1M296.1 217.7l-.1 .1M296.4 217.6h-.1M297.3 215.1l.1 .2M297.9 216.1l.1 .2M299.9 209.9l.3 .2M300 217.3l.2 .2M301 215.1l.1 .2M302.9 215.3l.3 .2M303.1 219.1l.4 .2M304.6 215.1l.1 .2"/>
<path d="M306.3 209.9l.3 .2M308.3 215.1l.1 .2M309.5 219.1l.3 .2M312 215.1l.1 .2M312.6 209.9l.3 .2M315.6 215.1l.1 .2M315.8 219.1l.4 .2M319 209.9l.3 .2M319.3 215.1l.1 .2M323 215.1l.1 .2M325.3 209.9l.3 .2M326.6 215.1l.1 .2"/>
<path d="M330.3 215.1l.1 .2M331.7 209.9l.3 .2M334 215.1l.1 .2M337.6 215.1l.1 .2M338 209.9l.3 .2M341.3 215.1l.1 .2M344.4 209.9l.3 .2M345 215.1l.1 .2M348.6 215.1l.1 .2M350.7 209.9l.3 .2M352.3 215.1l.1 .2M356 215.1l.1 .2"/>
<path d="M357.1 209.9l.3 .2M359.6 215.1l.1 .2M363.3 215.1l.1 .2M363.4 209.9l.3 .2M366.9 215.1l.2 .2M369.8 209.9l.3 .2M370.6 215.1l.1 .2M374.3 215.1l.1 .2M376.1 209.9l.3 .2M378 215.1l.1 .2M381.6 215.1l.1 .2M382.5 209.9l.3 .2"/>
<path d="M385.3 215.1l.1 .2M386.7 212.3l.1 .2M387 201.9l-.2 .1M387 206.3l-.2 .2M387 210.8l-.2 .2M387.9 219l-.2 .1M389 215.1l.1 .2M389.4 212.9l-.2 .2M392.2 219.1l-.2 .2M392.6 215.1l.1 .2M396.3 215.1l.1 .2M396.7 219.1l-.2 .2"/>
<path d="M399.2 216.6l-.2 .2M399.4 202.1l-.2 .1M399.4 205.7l-.2 .2M399.4 209.4l-.2 .1M399.4 213.1l-.2 .1M399.4 216.7l-.2 .2"/>
</g>
<!-- layer: Section Lines -->
<path d="M76.9 45.3v5M76.9 238.4v5" fill="none" stroke="#000" stroke-width=".51"/>
<path d="M81.9 47.8h5M81.9 240.9h5" fill="none" stroke="#000" stroke-width=".26"/>
<path d="M76.9 47.8l5-.9v1.7zM76.9 240.9l5-.8v1.7z" fill="#000" stroke="#000" stroke-width=".26"/>
<text font-size="9.7" x="19.9" y="286.8">roughdesign</text>
<g font-size="6.6">
<text x="328.3" y="32.8">A-A (1:5)</text>
<text x="74.4" y="43.1">A</text>
<text x="74.4" y="250.5">A</text>
</g>
<g font-size="5.3">
<text x="300.1" y="283.6">1NSVB0-060050</text>
<text x="397.6" y="284">1/13</text>
</g>
<g font-size="4.6">
<text x="69.9" y="31.4">600</text>
<text x="145.7" y="31.4">7</text>
<text x="145.4" y="110" transform="rotate(-90 145.4 110)">540</text>
<text x="145.3" y="194.4" transform="rotate(-90 145.3 194.4)">300</text>
<text x="280.3" y="194.4" transform="rotate(-90 280.3 194.4)">300</text>
<text x="404.6" y="204.6" transform="rotate(-90 404.6 204.6)">400</text>
<text x="145.4" y="233.8" transform="rotate(-90 145.4 233.8)">100</text>
</g>
<g font-size="3.4">
<text x="178.3" y="283.5">Wuttichai</text>
<text x="208.1" y="283.5">Saeton title : 1NSVB0-060050</text>
</g>
<g font-size="3.3">
<text x="286" y="283.5">Part :</text>
<text x="377.7" y="283.5">sheet :</text>
</g>
<g font-size="2.7">
<text x="92.1" y="283.3">moo 12 Lamlukka pathumthani, 12150,</text>
<text x="155" y="283.3">created by :</text>
</g>
<text font-size="2.6" x="88" y="290.1">all design are the property of &quot;rough design&quot; and cannot be used without their written permisstion., all copyrights are the properry of &quot;rough design&quot; and shallbe the completion of work.</text>
<g font-size="1.9">
<text x="88.5" y="283.9">76</text>
<text x="88.9" y="282.1">41</text>
</g>
</svg>
